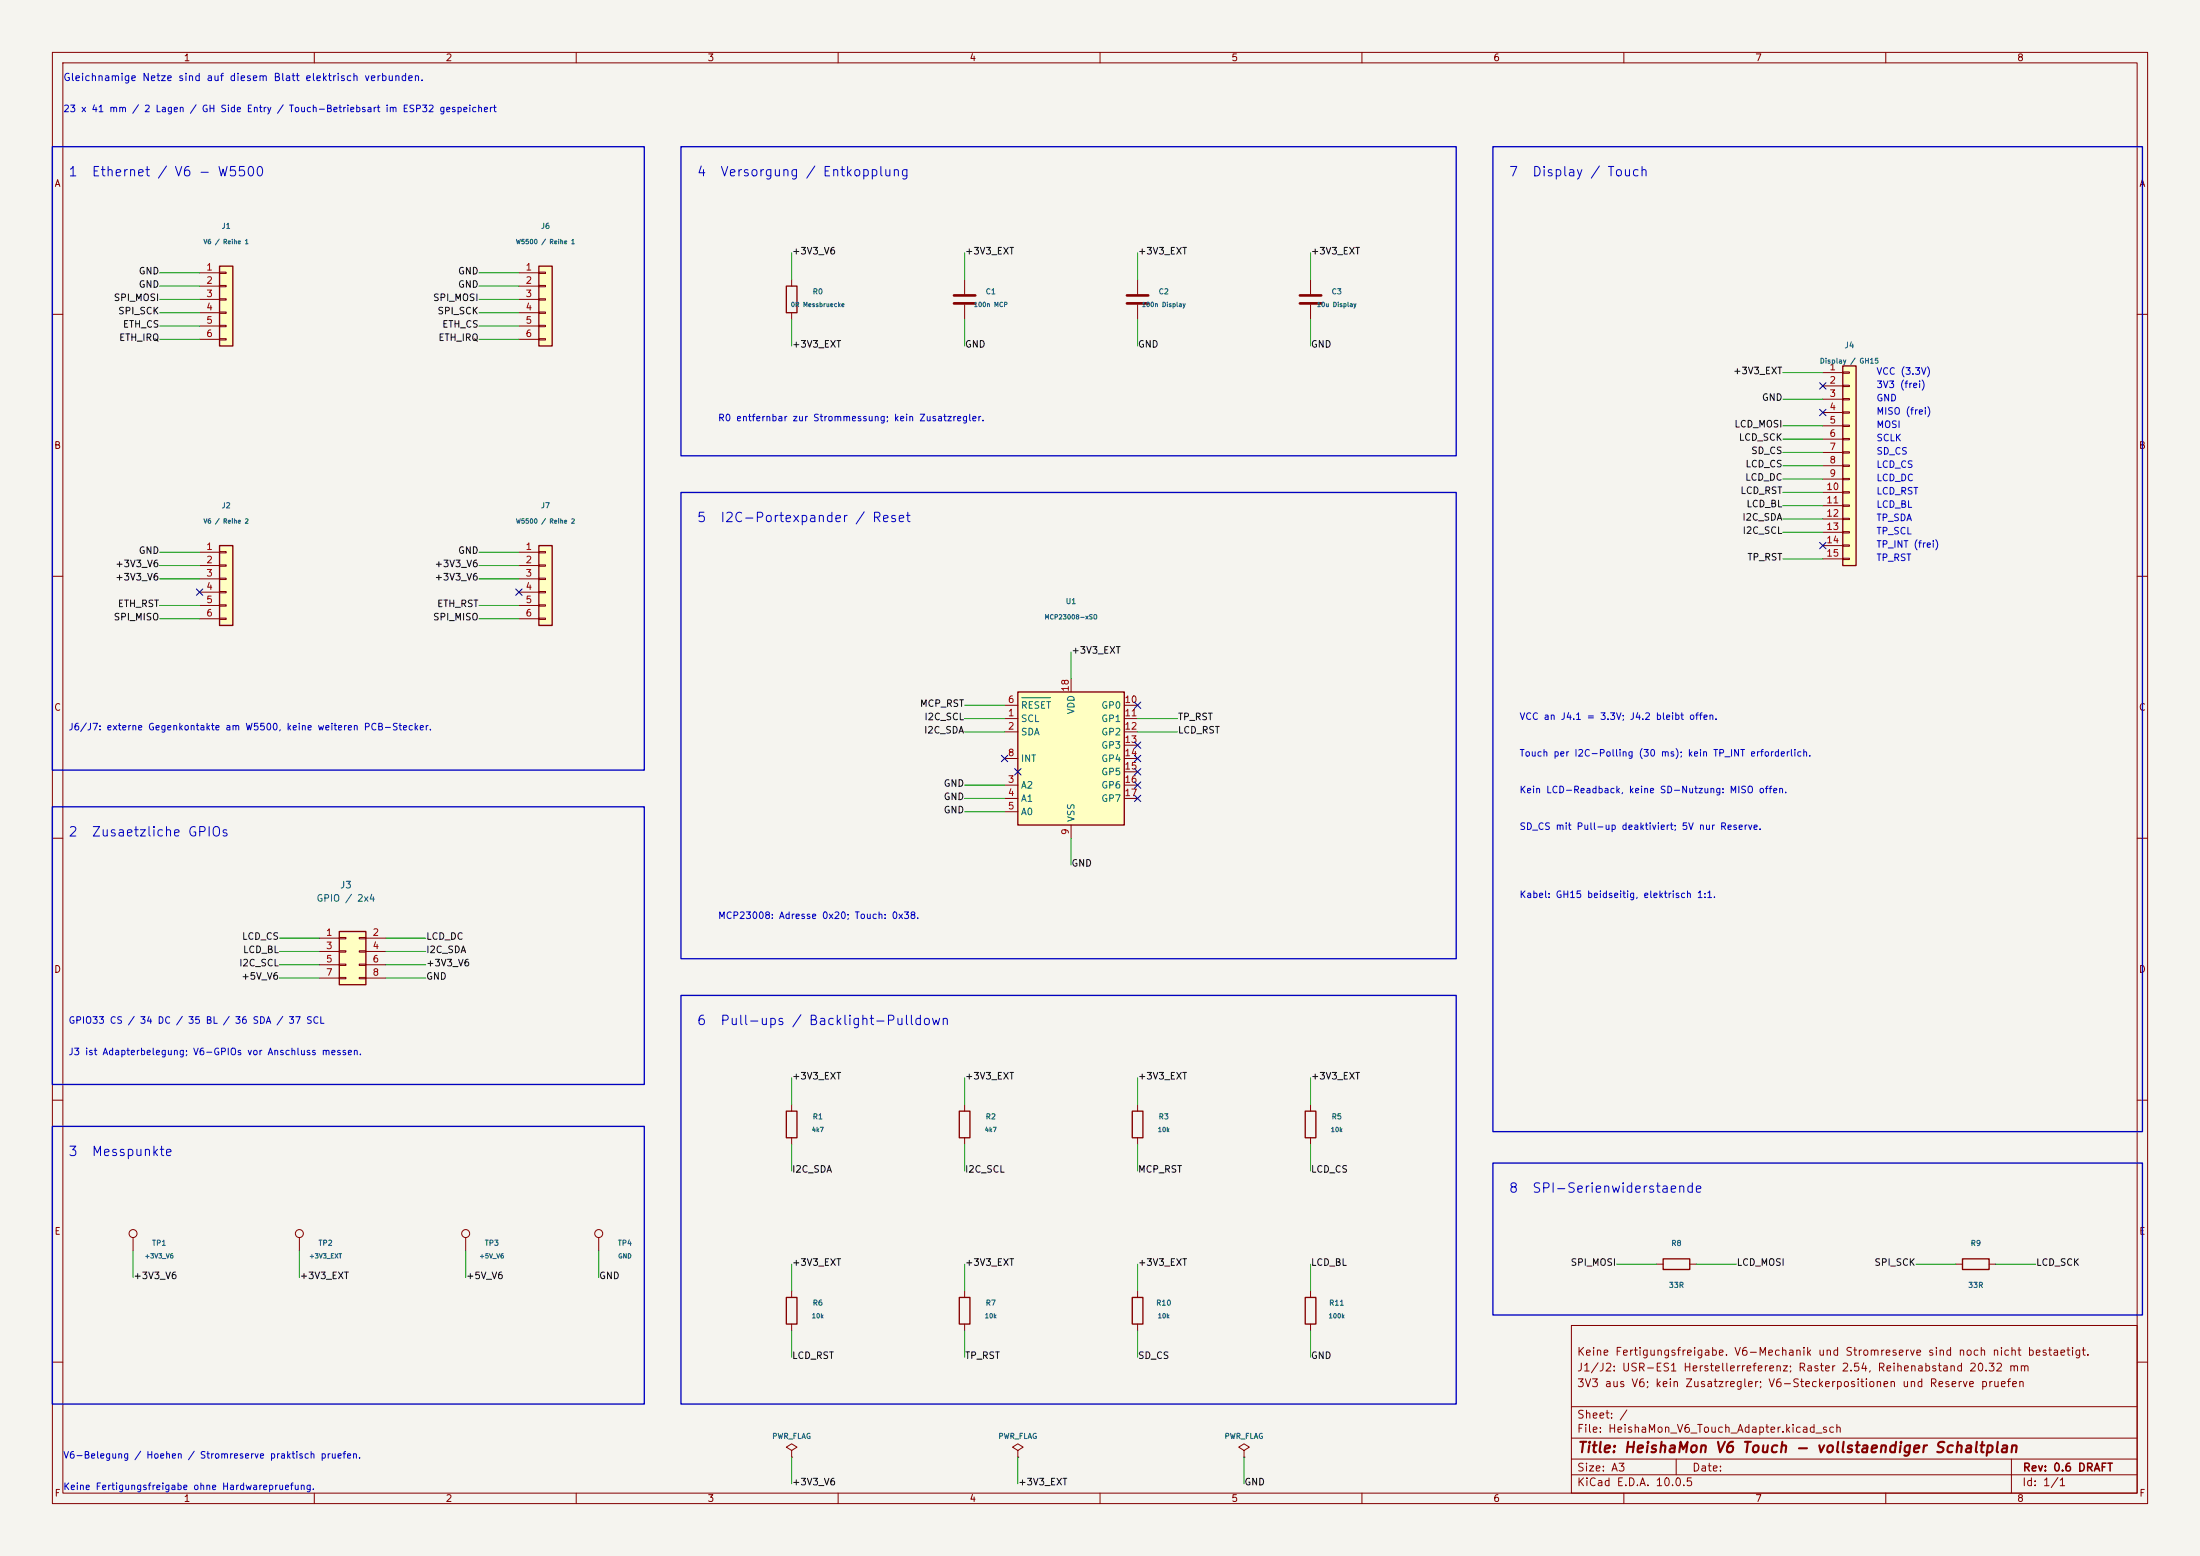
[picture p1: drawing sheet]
<svg xmlns="http://www.w3.org/2000/svg" width="420mm" height="297mm" viewBox="0 0 420 297" stroke-linecap="round" stroke-linejoin="round" font-family="sans-serif">
<path d="M0 0h420v297h-420z" fill="#f5f4ef" stroke="#f5f4ef" stroke-width=".19"/>
<g fill="none" stroke="#840000" stroke-width=".19">
<path d="M10 10h400v277h-400zM12 12h396v273h-396zM60 10v2M110 10v2M160 10v2M210 10v2M260 10v2M310 10v2M360 10v2M10 60h2M408 60h2M10 110h2"/>
<path d="M408 110h2M10 160h2M408 160h2M10 210h2M408 210h2M300 253h108v32h-108zM10 260h2M194.3 276.9l1-.7-1-.6-1 .6 1 .7v1.2M194.3 278.1h.1M300 278.5h108M300 274.5h108M300 268.5h108"/>
<path d="M320 278.5v3M384 278.5v6.5M408 260h2M60 285v2M110 285v2M160 285v2M210 285v2M260 285v2M300 281.5h108M310 285v2M360 285v2"/>
</g>
<path d="M102.9 104.1h2.5v15.3h-2.5z" fill="#ffffc2"/>
<path d="M102.9 104.1h2.5v15.3h-2.5z" fill="none" stroke="#840000" stroke-width=".25"/>
<g fill="none" stroke="#840000" stroke-width=".19">
<path d="M99.1 105.4h3.8M99.1 108h3.8M99.1 110.5h3.8M99.1 113h3.8M99.1 115.6h3.8M99.1 118.1h3.8M102.9 105.3h1.2v.2h-1.2zM102.9 107.8h1.2v.3h-1.2zM102.9 110.4h1.2v.2h-1.2zM102.9 112.9h1.2v.3h-1.2zM102.9 115.4h1.2v.3h-1.2zM102.9 118h1.2v.2h-1.2z"/>
<path d="M237.5 276.9l1-.7-1-.6-1 .6 1 .7v1.2M237.5 278.1h.1"/>
</g>
<path d="M41.9 104.1h2.5v15.3h-2.5z" fill="#ffffc2"/>
<path d="M41.9 104.1h2.5v15.3h-2.5z" fill="none" stroke="#840000" stroke-width=".25"/>
<path d="M38.1 105.4h3.8M38.1 108h3.8M38.1 110.5h3.8M38.1 113h3.8M38.1 115.6h3.8M38.1 118.1h3.8M41.9 105.3h1.3v.2h-1.3zM41.9 107.8h1.3v.3h-1.3zM41.9 110.4h1.3v.2h-1.3zM41.9 112.9h1.3v.3h-1.3zM41.9 115.4h1.3v.3h-1.3zM41.9 118h1.3v.2h-1.3z" fill="none" stroke="#840000" stroke-width=".19"/>
<path d="M41.9 50.8h2.5v15.2h-2.5z" fill="#ffffc2"/>
<path d="M41.9 50.8h2.5v15.2h-2.5zM150.1 247.6h2v5.1h-2z" fill="none" stroke="#840000" stroke-width=".25"/>
<g fill="none" stroke="#840000" stroke-width=".19">
<path d="M38.1 52.1h3.8M38.1 54.6h3.8M38.1 57.2h3.8M38.1 59.7h3.8M41.9 51.9h1.3v.3h-1.3zM41.9 54.5h1.3v.2h-1.3zM41.9 57h1.3v.3h-1.3zM41.9 59.6h1.3v.2h-1.3zM38.1 62.2h3.8M38.1 64.8h3.8M41.9 62.1h1.3v.3h-1.3zM41.9 64.6h1.3v.3h-1.3z"/>
<path d="M151.1 246.4v1.2M151.1 252.7v1.3"/>
</g>
<path d="M102.9 50.8h2.5v15.2h-2.5z" fill="#ffffc2"/>
<path d="M102.9 50.8h2.5v15.2h-2.5zM150.1 54.6h2v5.1h-2zM150.1 212.1h2v5.1h-2zM183.1 212.1h2.1v5.1h-2.1zM183.1 247.6h2.1v5.1h-2.1zM216.2 247.6h2v5.1h-2zM249.2 247.6h2v5.1h-2z" fill="none" stroke="#840000" stroke-width=".25"/>
<g fill="none" stroke="#840000" stroke-width=".19">
<path d="M99.1 52.1h3.8M99.1 54.6h3.8M99.1 57.2h3.8M99.1 59.7h3.8M102.9 51.9h1.2v.3h-1.2zM102.9 54.5h1.2v.2h-1.2zM102.9 57h1.2v.3h-1.2zM102.9 59.6h1.2v.2h-1.2zM151.1 53.3v1.3M151.1 59.7v1.3M99.1 62.2h3.8M99.1 64.8h3.8"/>
<path d="M102.9 62.1h1.2v.3h-1.2zM102.9 64.6h1.2v.3h-1.2zM151.1 210.8v1.3M151.1 217.2v1.2M184.1 210.8v1.3M184.1 217.2v1.2M184.1 246.4v1.2M184.1 252.7v1.3M217.2 246.4v1.2M217.2 252.7v1.3M250.2 246.4v1.2M250.2 252.7v1.3"/>
<path d="M151.1 276.9l1-.7-1-.6-1 .6 1 .7v1.2M151.1 278.1h.1"/>
</g>
<path d="M64.8 177.8h5v10.2h-5z" fill="#ffffc2"/>
<path d="M64.8 177.8h5v10.2h-5z" fill="none" stroke="#840000" stroke-width=".25"/>
<g fill="none" stroke="#840000" stroke-width=".19">
<path d="M184.1 53.3v2.8M184.1 58.2v2.8M61 179.1h3.8M64.8 178.9h1.2v.3h-1.2zM68.6 178.9h1.2v.3h-1.2zM69.8 179.1h3.9M61 181.6h3.8M61 184.2h3.8M61 186.7h3.8M64.8 181.5h1.2v.2h-1.2zM64.8 184h1.2v.3h-1.2zM64.8 186.6h1.2v.2h-1.2z"/>
<path d="M68.6 181.5h1.2v.2h-1.2zM68.6 184h1.2v.3h-1.2zM68.6 186.6h1.2v.2h-1.2zM69.8 181.6h3.9M69.8 184.2h3.9M69.8 186.7h3.9M25.4 236.2v2.6M57.1 236.2v2.6M88.9 236.2v2.6M114.3 236.2v2.6"/>
<circle cx="25.4" cy="235.5" r=".76"/>
<circle cx="57.1" cy="235.5" r=".76"/>
<circle cx="88.9" cy="235.5" r=".76"/>
<circle cx="114.3" cy="235.5" r=".76"/>
</g>
<path d="M182.1 56.4h4.1M182.1 57.9h4.1" fill="none" stroke="#840000" stroke-width=".51"/>
<path d="M351.8 69.9h2.5v38.1h-2.5z" fill="#ffffc2"/>
<path d="M351.8 69.9h2.5v38.1h-2.5z" fill="none" stroke="#840000" stroke-width=".25"/>
<g fill="none" stroke="#840000" stroke-width=".19">
<path d="M217.2 53.3v2.8M217.2 58.2v2.8M250.2 53.3v2.8M250.2 58.2v2.8M348 71.1h3.8M348 73.7h3.8M348 76.2h3.8M348 78.7h3.8M351.8 71h1.3v.2h-1.3zM351.8 73.5h1.3v.3h-1.3zM351.8 76.1h1.3v.2h-1.3zM351.8 78.6h1.3v.3h-1.3z"/>
<path d="M348 81.3h3.8M348 83.8h3.8M348 86.4h3.8M348 88.9h3.8M348 91.4h3.8M348 94h3.8M348 96.5h3.8M348 99.1h3.8M351.8 81.2h1.3v.2h-1.3zM351.8 83.7h1.3v.2h-1.3zM351.8 86.2h1.3v.3h-1.3zM351.8 88.8h1.3v.2h-1.3z"/>
<path d="M351.8 91.3h1.3v.3h-1.3zM351.8 93.9h1.3v.2h-1.3zM351.8 96.4h1.3v.2h-1.3zM351.8 98.9h1.3v.3h-1.3zM348 101.6h3.8M348 104.1h3.8M348 106.7h3.8M351.8 101.5h1.3v.2h-1.3zM351.8 104h1.3v.3h-1.3zM351.8 106.6h1.3v.2h-1.3z"/>
</g>
<path d="M215.1 56.4h4.1M215.1 57.9h4.1M248.2 56.4h4M248.2 57.9h4" fill="none" stroke="#840000" stroke-width=".51"/>
<path d="M194.3 132.1h20.3v25.4h-20.3z" fill="#ffffc2"/>
<path d="M194.3 132.1h20.3v25.4h-20.3zM216.2 212.1h2v5.1h-2zM249.2 212.1h2v5.1h-2zM317.5 240.3h5.1v2h-5.1zM374.6 240.3h5.1v2h-5.1z" fill="none" stroke="#840000" stroke-width=".25"/>
<g fill="none" stroke="#840000" stroke-width=".19">
<path d="M191.8 137.2h2.5M191.8 139.7h2.5M191.8 134.6h2.5M204.5 129.5v2.6M214.6 137.2h2.6M214.6 139.7h2.6M214.6 134.6h2.6M191.8 149.9h2.5M191.8 152.4h2.5M191.8 154.9h2.5M191.8 144.8h2.5M204.5 157.5v2.5"/>
<path d="M214.6 149.9h2.6M214.6 152.4h2.6M214.6 144.8h2.6M214.6 142.2h2.6M214.6 147.3h2.6M217.2 210.8v1.3M217.2 217.2v1.2M250.2 210.8v1.3M250.2 217.2v1.2M316.2 241.3h1.3M322.6 241.3h1.2M373.4 241.3h1.2"/>
<path d="M379.7 241.3h1.3"/>
</g>
<path d="M195 133.2h5.5" fill="none" stroke="#006464" stroke-width=".19"/>
<g fill="none" stroke="#009600" stroke-width=".19">
<path d="M30.5 52.1h7.6M30.5 54.6h7.6M30.5 59.7h7.6M30.5 57.2h7.6M91.4 52.1h7.7M91.4 54.6h7.7M91.4 59.7h7.7M91.4 57.2h7.7M151.1 48.3v5M184.1 48.3v5M217.2 48.3v5M250.2 48.3v5"/>
<path d="M30.5 62.2h7.6M30.5 64.8h7.6M91.4 62.2h7.7M91.4 64.8h7.7M151.1 61v5M184.1 61v5M217.2 61v5M250.2 61v5M340.4 71.1h7.6M340.4 76.2h7.6M340.4 83.8h7.6M340.4 86.4h7.6"/>
<path d="M340.4 88.9h7.6M340.4 91.4h7.6M340.4 94h7.6M340.4 96.5h7.6M340.4 99.1h7.6M340.4 81.3h7.6M30.5 115.6h7.6M30.5 118.1h7.6M30.5 110.5h7.6M30.5 105.4h7.6M30.5 108h7.6M91.4 115.6h7.7"/>
<path d="M91.4 118.1h7.7M91.4 110.5h7.7M91.4 105.4h7.7M91.4 108h7.7M340.4 101.6h7.6M340.4 106.7h7.6M184.1 137.2h7.7M184.1 139.7h7.7M184.1 134.6h7.7M204.5 124.5v5M217.2 137.2h7.6M217.2 139.7h7.6"/>
<path d="M184.1 149.9h7.7M184.1 152.4h7.7M184.1 154.9h7.7M53.3 179.1h7.7M73.7 179.1h7.6M204.5 160v5.1M53.3 186.7h7.7M53.3 181.6h7.7M53.3 184.2h7.7M73.7 186.7h7.6M73.7 181.6h7.6M73.7 184.2h7.6"/>
<path d="M151.1 205.7v5.1M151.1 218.4v5.1M184.1 205.7v5.1M184.1 218.4v5.1M217.2 205.7v5.1M217.2 218.4v5.1M250.2 205.7v5.1M250.2 218.4v5.1M25.4 238.8v5M57.1 238.8v5M88.9 238.8v5M114.3 238.8v5"/>
<path d="M151.1 241.3v5.1M151.1 254v5.1M184.1 241.3v5.1M184.1 254v5.1M217.2 241.3v5.1M217.2 254v5.1M250.2 241.3v5.1M250.2 254v5.1M308.6 241.3h7.6M323.8 241.3h7.7M365.8 241.3h7.6M381 241.3h7.6"/>
<path d="M151.1 278.1v5.1M194.3 278.1v5.1M237.5 278.1v5.1"/>
</g>
<g fill="none" stroke="#000084" stroke-width=".19">
<path d="M347.4 73.1l1.2 1.2M347.4 78.1l1.2 1.2M348.6 73.1l-1.2 1.2M348.6 78.1l-1.2 1.2M37.5 112.4l1.2 1.2M38.7 112.4l-1.2 1.2M98.5 112.4l1.2 1.2M99.7 112.4l-1.2 1.2M347.4 103.5l1.2 1.2M348.6 103.5l-1.2 1.2M216.6 134l1.2 1.2M217.8 134l-1.2 1.2"/>
<path d="M191.2 144.2l1.2 1.2M192.4 144.2l-1.2 1.2M193.7 146.7l1.2 1.2M194.9 146.7l-1.2 1.2M216.6 149.3l1.2 1.2M216.6 141.6l1.2 1.2M216.6 151.8l1.2 1.2M216.6 146.7l1.2 1.2M216.6 144.2l1.2 1.2M217.8 149.3l-1.2 1.2M217.8 141.6l-1.2 1.2M217.8 151.8l-1.2 1.2"/>
<path d="M217.8 146.7l-1.2 1.2M217.8 144.2l-1.2 1.2"/>
</g>
<path d="M10 28h113v119h-113zM130 28h148v59h-148zM285 28h124v188h-124zM130 94h148v89h-148zM10 154h113v53h-113zM130 190h148v78h-148zM10 215h113v53h-113zM285 222h124v29h-124z" fill="none" stroke="#0000c2" stroke-width=".25"/>
<text font-size="2" fill="#840000" x="301" y="277.8">Title: HeishaMon V6 Touch - vollstaendiger Schaltplan</text>
<g font-size="1.8" fill="#0000c2">
<text x="12.9" y="34.1">1</text>
<text x="17.4" y="34.1">Ethernet / V6 - W5500</text>
<text x="132.9" y="34.1">4</text>
<text x="137.4" y="34.1">Versorgung / Entkopplung</text>
<text x="287.9" y="34.1">7</text>
<text x="292.4" y="34.1">Display / Touch</text>
<text x="132.9" y="100.1">5</text>
<text x="137.4" y="100.1">I2C-Portexpander / Reset</text>
<text x="12.9" y="160.1">2</text>
<text x="17.4" y="160.1">Zusaetzliche GPIOs</text>
<text x="132.9" y="196.1">6</text>
<text x="137.4" y="196.1">Pull-ups / Backlight-Pulldown</text>
<text x="12.9" y="221.1">3</text>
<text x="17.4" y="221.1">Messpunkte</text>
<text x="287.9" y="228.1">8</text>
<text x="292.4" y="228.1">SPI-Serienwiderstaende</text>
</g>
<g font-size="1.5" fill="#840000">
<text x="300.9" y="262.1">J1/J2: USR-ES1 Herstellerreferenz; Raster 2.54, Reihenabstand 20.32 mm</text>
<text x="300.9" y="259.1">Keine Fertigungsfreigabe. V6-Mechanik und Stromreserve sind noch nicht bestaetigt.</text>
<text x="300.9" y="265.1">3V3 aus V6; kein Zusatzregler; V6-Steckerpositionen und Reserve pruefen</text>
<text x="300.9" y="273.8">File: HeishaMon_V6_Touch_Adapter.kicad_sch</text>
<text x="300.9" y="271.1">Sheet: /</text>
<text x="300.9" y="281.2">Size: A3</text>
<text x="322.9" y="281.2">Date:</text>
<text x="386" y="281.2">Rev: 0.6 DRAFT</text>
<text x="300.9" y="284">KiCad E.D.A. 10.0.5</text>
<text x="385.9" y="284">Id: 1/1</text>
</g>
<text font-size="1.4" fill="#0000c2" x="12" y="15.8">Gleichnamige Netze sind auf diesem Blatt elektrisch verbunden.</text>
<g font-size="1.3" fill="#840000">
<text x="35" y="12">1</text>
<text x="85" y="12">2</text>
<text x="135" y="12">3</text>
<text x="185" y="12">4</text>
<text x="235" y="12">5</text>
<text x="285" y="12">6</text>
<text x="335" y="12">7</text>
<text x="385" y="12">8</text>
<text x="10.3" y="36">A</text>
<text x="408.3" y="36">A</text>
<text x="10.2" y="86">B</text>
<text x="408.2" y="86">B</text>
<text x="10.2" y="136">C</text>
<text x="408.2" y="136">C</text>
<text x="10.2" y="186">D</text>
<text x="408.2" y="186">D</text>
<text x="10.3" y="236">E</text>
<text x="408.3" y="236">E</text>
<text x="10.3" y="286">F</text>
<text x="35" y="287">1</text>
<text x="85" y="287">2</text>
<text x="135" y="287">3</text>
<text x="185" y="287">4</text>
<text x="235" y="287">5</text>
<text x="285" y="287">6</text>
<text x="335" y="287">7</text>
<text x="385" y="287">8</text>
<text x="408.3" y="286">F</text>
</g>
<g font-size="1.3" fill="#0000c2">
<text x="12" y="21.7">23 x 41 mm / 2 Lagen / GH Side Entry / Touch-Betriebsart im ESP32 gespeichert</text>
<text x="358.1" y="71.8">VCC (3.3V)</text>
<text x="358.1" y="74.4">3V3 (frei)</text>
<text x="358.1" y="76.9">GND</text>
<text x="137" y="80.7">R0 entfernbar zur Strommessung; kein Zusatzregler.</text>
<text x="358.1" y="82">MOSI</text>
<text x="358.1" y="79.5">MISO (frei)</text>
<text x="358.1" y="84.5">SCLK</text>
<text x="358.1" y="89.6">LCD_CS</text>
<text x="358.1" y="87.1">SD_CS</text>
<text x="358.1" y="92.2">LCD_DC</text>
<text x="358.1" y="94.7">LCD_RST</text>
<text x="358.1" y="99.8">TP_SDA</text>
<text x="358.1" y="97.2">LCD_BL</text>
<text x="358.1" y="102.3">TP_SCL</text>
<text x="358.1" y="104.9">TP_INT (frei)</text>
<text x="358.1" y="107.4">TP_RST</text>
<text x="290" y="137.7">VCC an J4.1 = 3.3V; J4.2 bleibt offen.</text>
<text x="13" y="139.7">J6/J7: externe Gegenkontakte am W5500, keine weiteren PCB-Stecker.</text>
<text x="290" y="144.7">Touch per I2C-Polling (30 ms); kein TP_INT erforderlich.</text>
<text x="290" y="151.7">Kein LCD-Readback, keine SD-Nutzung: MISO offen.</text>
<text x="290" y="158.7">SD_CS mit Pull-up deaktiviert; 5V nur Reserve.</text>
<text x="290" y="171.7">Kabel: GH15 beidseitig, elektrisch 1:1.</text>
<text x="137" y="175.7">MCP23008: Adresse 0x20; Touch: 0x38.</text>
<text x="13" y="195.7">GPIO33 CS / 34 DC / 35 BL / 36 SDA / 37 SCL</text>
<text x="13" y="201.7">J3 ist Adapterbelegung; V6-GPIOs vor Anschluss messen.</text>
<text x="12" y="278.7">V6-Belegung / Hoehen / Stromreserve praktisch pruefen.</text>
<text x="12" y="284.7">Keine Fertigungsfreigabe ohne Hardwarepruefung.</text>
</g>
<g font-size="1.3" fill="#0f0f0f">
<text x="26.4" y="52.7">GND</text>
<text x="87.3" y="52.7">GND</text>
<text x="151.1" y="48.9">+3V3_V6</text>
<text x="184.1" y="48.9">+3V3_EXT</text>
<text x="217.1" y="48.9">+3V3_EXT</text>
<text x="250.2" y="48.9">+3V3_EXT</text>
<text x="21.6" y="57.8">SPI_MOSI</text>
<text x="26.4" y="55.2">GND</text>
<text x="82.6" y="57.8">SPI_MOSI</text>
<text x="87.3" y="55.2">GND</text>
<text x="22.5" y="60.3">SPI_SCK</text>
<text x="22.6" y="65.4">ETH_IRQ</text>
<text x="23.4" y="62.8">ETH_CS</text>
<text x="83.4" y="60.3">SPI_SCK</text>
<text x="83.6" y="65.4">ETH_IRQ</text>
<text x="84.3" y="62.8">ETH_CS</text>
<text x="151.1" y="66.7">+3V3_EXT</text>
<text x="184.1" y="66.7">GND</text>
<text x="217.1" y="66.7">GND</text>
<text x="250.2" y="66.7">GND</text>
<text x="330.8" y="71.7">+3V3_EXT</text>
<text x="336.3" y="76.8">GND</text>
<text x="331" y="81.9">LCD_MOSI</text>
<text x="331.8" y="84.4">LCD_SCK</text>
<text x="333.1" y="89.5">LCD_CS</text>
<text x="334.2" y="87">SD_CS</text>
<text x="332.2" y="94.6">LCD_RST</text>
<text x="333.1" y="92.1">LCD_DC</text>
<text x="332.5" y="99.7">I2C_SDA</text>
<text x="333.3" y="97.1">LCD_BL</text>
<text x="26.4" y="106">GND</text>
<text x="87.3" y="106">GND</text>
<text x="332.6" y="102.2">I2C_SCL</text>
<text x="333.5" y="107.3">TP_RST</text>
<text x="21.9" y="111.1">+3V3_V6</text>
<text x="21.9" y="108.6">+3V3_V6</text>
<text x="82.9" y="108.6">+3V3_V6</text>
<text x="82.9" y="111.1">+3V3_V6</text>
<text x="21.6" y="118.7">SPI_MISO</text>
<text x="22.4" y="116.2">ETH_RST</text>
<text x="82.6" y="118.7">SPI_MISO</text>
<text x="83.4" y="116.2">ETH_RST</text>
<text x="204.4" y="125.1">+3V3_EXT</text>
<text x="175.5" y="135.2">MCP_RST</text>
<text x="176.4" y="137.8">I2C_SCL</text>
<text x="224.8" y="137.8">TP_RST</text>
<text x="176.3" y="140.3">I2C_SDA</text>
<text x="224.8" y="140.3">LCD_RST</text>
<text x="180.1" y="155.6">GND</text>
<text x="180.1" y="153">GND</text>
<text x="180.1" y="150.5">GND</text>
<text x="204.4" y="165.7">GND</text>
<text x="46.1" y="179.7">LCD_CS</text>
<text x="81.3" y="179.7">LCD_DC</text>
<text x="45.6" y="184.8">I2C_SCL</text>
<text x="46.3" y="182.2">LCD_BL</text>
<text x="81.3" y="182.2">I2C_SDA</text>
<text x="81.3" y="184.8">+3V3_V6</text>
<text x="46" y="187.3">+5V_V6</text>
<text x="81.3" y="187.3">GND</text>
<text x="151.1" y="206.4">+3V3_EXT</text>
<text x="184.1" y="206.4">+3V3_EXT</text>
<text x="217.1" y="206.4">+3V3_EXT</text>
<text x="250.2" y="206.4">+3V3_EXT</text>
<text x="151.1" y="224.1">I2C_SDA</text>
<text x="184.1" y="224.1">I2C_SCL</text>
<text x="217.1" y="224.1">MCP_RST</text>
<text x="250.2" y="224.1">LCD_CS</text>
<text x="25.4" y="244.5">+3V3_V6</text>
<text x="57.1" y="244.5">+3V3_EXT</text>
<text x="88.9" y="244.5">+5V_V6</text>
<text x="114.3" y="244.5">GND</text>
<text x="151.1" y="241.9">+3V3_EXT</text>
<text x="184.1" y="241.9">+3V3_EXT</text>
<text x="217.1" y="241.9">+3V3_EXT</text>
<text x="250.2" y="241.9">LCD_BL</text>
<text x="299.7" y="241.9">SPI_MOSI</text>
<text x="331.4" y="241.9">LCD_MOSI</text>
<text x="357.7" y="241.9">SPI_SCK</text>
<text x="388.6" y="241.9">LCD_SCK</text>
<text x="151.1" y="259.7">LCD_RST</text>
<text x="184.1" y="259.7">TP_RST</text>
<text x="217.1" y="259.7">SD_CS</text>
<text x="250.2" y="259.7">GND</text>
<text x="151.1" y="283.8">+3V3_V6</text>
<text x="194.3" y="283.8">+3V3_EXT</text>
<text x="237.5" y="283.8">GND</text>
</g>
<g font-size="1.3" fill="#a90000">
<text x="39.3" y="51.9">1</text>
<text x="100.2" y="51.9">1</text>
<text x="39.3" y="54.5">2</text>
<text x="39.3" y="57">3</text>
<text x="39.3" y="59.6">4</text>
<text x="100.2" y="54.5">2</text>
<text x="100.2" y="57">3</text>
<text x="100.2" y="59.6">4</text>
<text x="39.3" y="62.1">5</text>
<text x="39.3" y="64.6">6</text>
<text x="100.2" y="62.1">5</text>
<text x="100.2" y="64.6">6</text>
<text x="349.2" y="71">1</text>
<text x="349.2" y="73.5">2</text>
<text x="349.2" y="76.1">3</text>
<text x="349.2" y="78.6">4</text>
<text x="349.2" y="81.1">5</text>
<text x="349.2" y="83.7">6</text>
<text x="349.2" y="86.2">7</text>
<text x="349.2" y="88.8">8</text>
<text x="348.5" y="93.8">10</text>
<text x="349.2" y="91.3">9</text>
<text x="348.5" y="96.4">11</text>
<text x="348.5" y="98.9">12</text>
<text x="348.5" y="101.5">13</text>
<text x="39.3" y="105.3">1</text>
<text x="39.3" y="107.8">2</text>
<text x="100.2" y="105.3">1</text>
<text x="100.2" y="107.8">2</text>
<text x="348.5" y="104">14</text>
<text x="348.5" y="106.5">15</text>
<text x="39.3" y="110.4">3</text>
<text x="39.3" y="112.9">4</text>
<text x="100.2" y="110.4">3</text>
<text x="100.2" y="112.9">4</text>
<text x="39.3" y="115.4">5</text>
<text x="39.3" y="118">6</text>
<text x="100.2" y="115.4">5</text>
<text x="100.2" y="118">6</text>
<text x="192.3" y="137">1</text>
<text x="192.3" y="134.5">6</text>
<text x="204.3" y="132.1" transform="rotate(-90 204.3 132.1)">18</text>
<text x="214.6" y="134.5">10</text>
<text x="214.6" y="137">11</text>
<text x="192.3" y="139.6">2</text>
<text x="214.6" y="139.6">12</text>
<text x="214.6" y="142.1">13</text>
<text x="192.3" y="149.7">3</text>
<text x="192.3" y="144.6">8</text>
<text x="214.6" y="144.6">14</text>
<text x="214.6" y="147.2">15</text>
<text x="214.6" y="149.7">16</text>
<text x="192.3" y="152.3">4</text>
<text x="192.3" y="154.8">5</text>
<text x="214.6" y="152.3">17</text>
<text x="204.3" y="159.5" transform="rotate(-90 204.3 159.5)">9</text>
<text x="62.1" y="178.9">1</text>
<text x="71" y="178.9">2</text>
<text x="62.1" y="181.5">3</text>
<text x="62.1" y="184">5</text>
<text x="71" y="181.5">4</text>
<text x="71" y="184">6</text>
<text x="62.1" y="186.6">7</text>
<text x="71" y="186.6">8</text>
</g>
<g font-size="1.3" fill="#006464">
<text x="194.8" y="135.6">RESET</text>
<text x="205.4" y="136.4" transform="rotate(-90 205.4 136.4)">VDD</text>
<text x="210.1" y="135.6">GP0</text>
<text x="194.8" y="138.1">SCL</text>
<text x="194.8" y="140.7">SDA</text>
<text x="210.1" y="138.1">GP1</text>
<text x="210.1" y="140.7">GP2</text>
<text x="210.1" y="143.2">GP3</text>
<text x="194.8" y="145.7">INT</text>
<text x="210.1" y="145.7">GP4</text>
<text x="210.1" y="148.3">GP5</text>
<text x="194.8" y="150.8">A2</text>
<text x="194.8" y="153.4">A1</text>
<text x="194.8" y="155.9">A0</text>
<text x="210.1" y="150.8">GP6</text>
<text x="210.1" y="153.4">GP7</text>
<text x="205.4" y="157" transform="rotate(-90 205.4 157)">VSS</text>
<text x="60.3" y="172.4">GPIO / 2x4</text>
<text x="64.8" y="169.9">J3</text>
</g>
<text font-size="1.1" fill="#006464" x="352" y="66.7">J4</text>
<g font-size="1" fill="#006464">
<text x="42.2" y="43.9">J1</text>
<text x="103.2" y="43.9">J6</text>
<text x="155.1" y="56.4">R0</text>
<text x="188.1" y="56.4">C1</text>
<text x="221.1" y="56.4">C2</text>
<text x="254.1" y="56.4">C3</text>
<text x="347.3" y="69.6">Display / GH15</text>
<text x="42.2" y="97.2">J2</text>
<text x="103.2" y="97.2">J7</text>
<text x="203.4" y="115.5">U1</text>
<text x="155.1" y="213.9">R1</text>
<text x="188.1" y="213.9">R2</text>
<text x="221.1" y="213.9">R3</text>
<text x="254.1" y="213.9">R5</text>
<text x="28.9" y="238">TP1</text>
<text x="60.7" y="238">TP2</text>
<text x="92.4" y="238">TP3</text>
<text x="117.8" y="238">TP4</text>
<text x="319" y="238.1">R8</text>
<text x="376.1" y="238.1">R9</text>
<text x="155.1" y="249.4">R6</text>
<text x="188.1" y="249.4">R7</text>
<text x="220.6" y="249.4">R10</text>
<text x="253.6" y="249.4">R11</text>
<text x="318.5" y="246.1">33R</text>
<text x="375.6" y="246.1">33R</text>
<text x="147.3" y="274.9">PWR_FLAG</text>
<text x="190.5" y="274.9">PWR_FLAG</text>
<text x="233.7" y="274.9">PWR_FLAG</text>
</g>
<g font-size=".9" fill="#006464">
<text x="38.8" y="46.8">V6 / Reihe 1</text>
<text x="98.4" y="46.8">W5500 / Reihe 1</text>
<text x="150.9" y="58.8">0R Messbruecke</text>
<text x="185.8" y="58.8">100n MCP</text>
<text x="217.9" y="58.8">100n Display</text>
<text x="251.3" y="58.8">10u Display</text>
<text x="38.8" y="100.1">V6 / Reihe 2</text>
<text x="98.4" y="100.1">W5500 / Reihe 2</text>
<text x="199.3" y="118.4">MCP23008-xSO</text>
<text x="154.9" y="216.3">4k7</text>
<text x="187.9" y="216.3">4k7</text>
<text x="220.9" y="216.3">10k</text>
<text x="254" y="216.3">10k</text>
<text x="27.5" y="240.4">+3V3_V6</text>
<text x="58.9" y="240.4">+3V3_EXT</text>
<text x="91.4" y="240.4">+5V_V6</text>
<text x="117.9" y="240.4">GND</text>
<text x="154.9" y="251.8">10k</text>
<text x="187.9" y="251.8">10k</text>
<text x="220.9" y="251.8">10k</text>
<text x="253.5" y="251.8">100k</text>
</g>
</svg>
